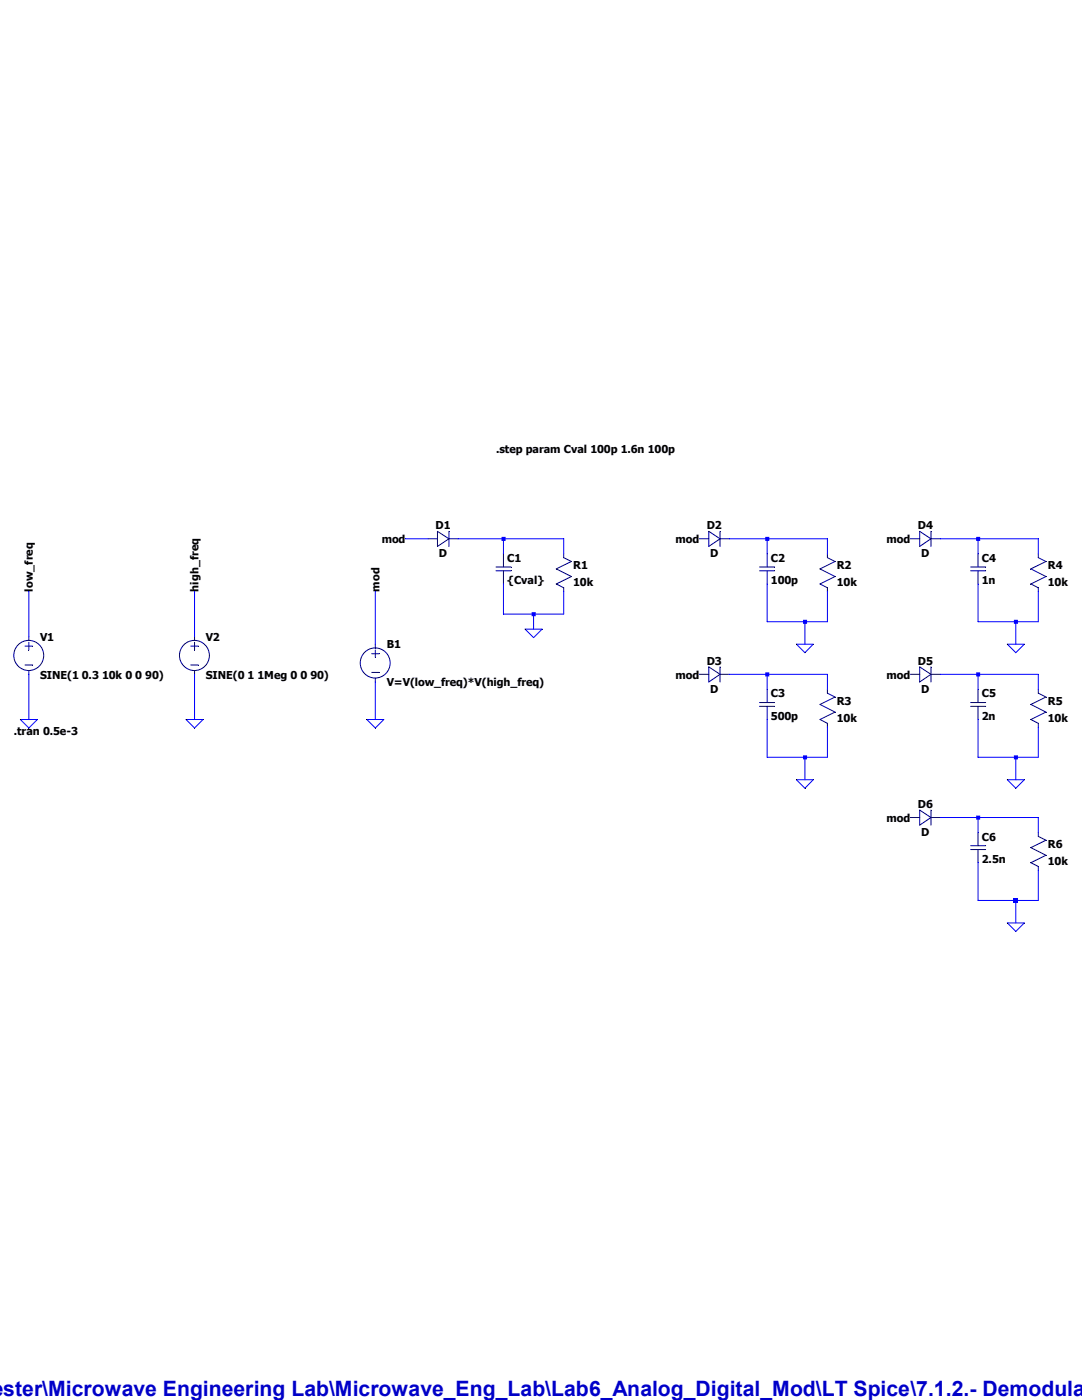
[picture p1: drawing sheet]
<svg xmlns="http://www.w3.org/2000/svg" width="216mm" height="279mm" viewBox="0 0 216 279" stroke-linecap="round" stroke-linejoin="round" font-family="sans-serif">
<path d="M5 128.9h1.5" fill="none" stroke="#00007f" stroke-width=".2"/>
<path d="M5 132.7h1.5" fill="none" stroke="#00007f" stroke-width=".2"/>
<path d="M5.8 128.2v1.5" fill="none" stroke="#00007f" stroke-width=".2"/>
<path d="M5.8 133.9v.7" fill="none" stroke="#00007f" stroke-width=".2"/>
<path d="M5.8 127.1v.7" fill="none" stroke="#00007f" stroke-width=".2"/>
<g fill="none" stroke="#00007f" stroke-width=".2">
<path d="M38.1 128.9h1.5"/>
<circle cx="5.7" cy="130.8" r="2.99"/>
</g>
<path d="M38.1 132.7h1.5" fill="none" stroke="#00007f" stroke-width=".2"/>
<path d="M38.8 128.2v1.5" fill="none" stroke="#00007f" stroke-width=".2"/>
<path d="M38.8 133.9v.7" fill="none" stroke="#00007f" stroke-width=".2"/>
<path d="M38.8 127.1v.7" fill="none" stroke="#00007f" stroke-width=".2"/>
<g fill="none" stroke="#00007f" stroke-width=".2">
<path d="M74.2 130.5h1.4"/>
<circle cx="38.8" cy="130.8" r="2.99"/>
</g>
<path d="M74.2 134.2h1.4" fill="none" stroke="#00007f" stroke-width=".2"/>
<path d="M74.9 129.7v1.5" fill="none" stroke="#00007f" stroke-width=".2"/>
<path d="M74.9 135.3v.8" fill="none" stroke="#00007f" stroke-width=".2"/>
<path d="M74.9 128.6v.7" fill="none" stroke="#00007f" stroke-width=".2"/>
<g fill="none" stroke="#00007f" stroke-width=".2">
<path d="M89.6 106v3.1"/>
<circle cx="74.9" cy="132.3" r="2.99"/>
</g>
<path d="M87.3 106v3.1" fill="none" stroke="#00007f" stroke-width=".2"/>
<path d="M87.3 106l2.3 1.5" fill="none" stroke="#00007f" stroke-width=".2"/>
<path d="M89.6 107.5l-2.3 1.6" fill="none" stroke="#00007f" stroke-width=".2"/>
<path d="M85.4 107.5h1.9" fill="none" stroke="#00007f" stroke-width=".2"/>
<path d="M89.6 107.5h1.8" fill="none" stroke="#00007f" stroke-width=".2"/>
<path d="M100.5 113.9v2.6" fill="none" stroke="#00007f" stroke-width=".2"/>
<path d="M100.5 110.5v2.7" fill="none" stroke="#00007f" stroke-width=".2"/>
<path d="M99 113.2h3" fill="none" stroke="#00007f" stroke-width=".2"/>
<path d="M99 113.9h3" fill="none" stroke="#00007f" stroke-width=".2"/>
<path d="M112.5 117.3v.8" fill="none" stroke="#00007f" stroke-width=".2"/>
<path d="M111 116.5l1.5 .8" fill="none" stroke="#00007f" stroke-width=".2"/>
<path d="M114 115.1l-3 1.4" fill="none" stroke="#00007f" stroke-width=".2"/>
<path d="M111 113.5l3 1.6" fill="none" stroke="#00007f" stroke-width=".2"/>
<path d="M114 112.1l-3 1.4" fill="none" stroke="#00007f" stroke-width=".2"/>
<path d="M112.5 110.5v.8" fill="none" stroke="#00007f" stroke-width=".2"/>
<path d="M112.5 111.3l1.5 .8" fill="none" stroke="#00007f" stroke-width=".2"/>
<path d="M143.7 106v3.1" fill="none" stroke="#00007f" stroke-width=".2"/>
<path d="M141.4 106v3.1" fill="none" stroke="#00007f" stroke-width=".2"/>
<path d="M141.4 106l2.3 1.5" fill="none" stroke="#00007f" stroke-width=".2"/>
<path d="M143.7 107.5l-2.3 1.6" fill="none" stroke="#00007f" stroke-width=".2"/>
<path d="M139.5 107.5h1.9" fill="none" stroke="#00007f" stroke-width=".2"/>
<path d="M143.7 107.5h1.8" fill="none" stroke="#00007f" stroke-width=".2"/>
<path d="M153.1 113.9v2.6" fill="none" stroke="#00007f" stroke-width=".2"/>
<path d="M153.1 110.5v2.7" fill="none" stroke="#00007f" stroke-width=".2"/>
<path d="M151.6 113.2h3" fill="none" stroke="#00007f" stroke-width=".2"/>
<path d="M151.6 113.9h3" fill="none" stroke="#00007f" stroke-width=".2"/>
<path d="M165.1 117.3v.8" fill="none" stroke="#00007f" stroke-width=".2"/>
<path d="M163.6 116.5l1.5 .8" fill="none" stroke="#00007f" stroke-width=".2"/>
<path d="M166.6 115.1l-3 1.4" fill="none" stroke="#00007f" stroke-width=".2"/>
<path d="M163.6 113.5l3 1.6" fill="none" stroke="#00007f" stroke-width=".2"/>
<path d="M166.6 112.1l-3 1.4" fill="none" stroke="#00007f" stroke-width=".2"/>
<path d="M165.1 110.5v.8" fill="none" stroke="#00007f" stroke-width=".2"/>
<path d="M165.1 111.3l1.5 .8" fill="none" stroke="#00007f" stroke-width=".2"/>
<path d="M143.7 133.1v3" fill="none" stroke="#00007f" stroke-width=".2"/>
<path d="M141.4 133.1v3" fill="none" stroke="#00007f" stroke-width=".2"/>
<path d="M141.4 133.1l2.3 1.5" fill="none" stroke="#00007f" stroke-width=".2"/>
<path d="M143.7 134.6l-2.3 1.5" fill="none" stroke="#00007f" stroke-width=".2"/>
<path d="M139.5 134.6h1.9" fill="none" stroke="#00007f" stroke-width=".2"/>
<path d="M143.7 134.6h1.8" fill="none" stroke="#00007f" stroke-width=".2"/>
<path d="M153.1 141v2.6" fill="none" stroke="#00007f" stroke-width=".2"/>
<path d="M153.1 137.6v2.6" fill="none" stroke="#00007f" stroke-width=".2"/>
<path d="M151.6 140.2h3" fill="none" stroke="#00007f" stroke-width=".2"/>
<path d="M151.6 141h3" fill="none" stroke="#00007f" stroke-width=".2"/>
<path d="M165.1 144.4v.7" fill="none" stroke="#00007f" stroke-width=".2"/>
<path d="M163.6 143.6l1.5 .8" fill="none" stroke="#00007f" stroke-width=".2"/>
<path d="M166.6 142.1l-3 1.5" fill="none" stroke="#00007f" stroke-width=".2"/>
<path d="M163.6 140.6l3 1.5" fill="none" stroke="#00007f" stroke-width=".2"/>
<path d="M166.6 139.1l-3 1.5" fill="none" stroke="#00007f" stroke-width=".2"/>
<path d="M165.1 137.6v.7" fill="none" stroke="#00007f" stroke-width=".2"/>
<path d="M165.1 138.3l1.5 .8" fill="none" stroke="#00007f" stroke-width=".2"/>
<path d="M185.8 106v3.1" fill="none" stroke="#00007f" stroke-width=".2"/>
<path d="M183.5 106v3.1" fill="none" stroke="#00007f" stroke-width=".2"/>
<path d="M183.5 106l2.3 1.5" fill="none" stroke="#00007f" stroke-width=".2"/>
<path d="M185.8 107.5l-2.3 1.6" fill="none" stroke="#00007f" stroke-width=".2"/>
<path d="M181.7 107.5h1.8" fill="none" stroke="#00007f" stroke-width=".2"/>
<path d="M185.8 107.5h1.9" fill="none" stroke="#00007f" stroke-width=".2"/>
<path d="M195.2 113.9v2.6" fill="none" stroke="#00007f" stroke-width=".2"/>
<path d="M195.2 110.5v2.7" fill="none" stroke="#00007f" stroke-width=".2"/>
<path d="M193.7 113.2h3" fill="none" stroke="#00007f" stroke-width=".2"/>
<path d="M193.7 113.9h3" fill="none" stroke="#00007f" stroke-width=".2"/>
<path d="M207.2 117.3v.8" fill="none" stroke="#00007f" stroke-width=".2"/>
<path d="M205.7 116.5l1.5 .8" fill="none" stroke="#00007f" stroke-width=".2"/>
<path d="M208.7 115.1l-3 1.4" fill="none" stroke="#00007f" stroke-width=".2"/>
<path d="M205.7 113.5l3 1.6" fill="none" stroke="#00007f" stroke-width=".2"/>
<path d="M208.7 112.1l-3 1.4" fill="none" stroke="#00007f" stroke-width=".2"/>
<path d="M207.2 110.5v.8" fill="none" stroke="#00007f" stroke-width=".2"/>
<path d="M207.2 111.3l1.5 .8" fill="none" stroke="#00007f" stroke-width=".2"/>
<path d="M185.8 133.1v3" fill="none" stroke="#00007f" stroke-width=".2"/>
<path d="M183.5 133.1v3" fill="none" stroke="#00007f" stroke-width=".2"/>
<path d="M183.5 133.1l2.3 1.5" fill="none" stroke="#00007f" stroke-width=".2"/>
<path d="M185.8 134.6l-2.3 1.5" fill="none" stroke="#00007f" stroke-width=".2"/>
<path d="M181.7 134.6h1.8" fill="none" stroke="#00007f" stroke-width=".2"/>
<path d="M185.8 134.6h1.9" fill="none" stroke="#00007f" stroke-width=".2"/>
<path d="M195.2 141v2.6" fill="none" stroke="#00007f" stroke-width=".2"/>
<path d="M195.2 137.6v2.6" fill="none" stroke="#00007f" stroke-width=".2"/>
<path d="M193.7 140.2h3" fill="none" stroke="#00007f" stroke-width=".2"/>
<path d="M193.7 141h3" fill="none" stroke="#00007f" stroke-width=".2"/>
<path d="M207.2 144.4v.7" fill="none" stroke="#00007f" stroke-width=".2"/>
<path d="M205.7 143.6l1.5 .8" fill="none" stroke="#00007f" stroke-width=".2"/>
<path d="M208.7 142.1l-3 1.5" fill="none" stroke="#00007f" stroke-width=".2"/>
<path d="M205.7 140.6l3 1.5" fill="none" stroke="#00007f" stroke-width=".2"/>
<path d="M208.7 139.1l-3 1.5" fill="none" stroke="#00007f" stroke-width=".2"/>
<path d="M207.2 137.6v.7" fill="none" stroke="#00007f" stroke-width=".2"/>
<path d="M207.2 138.3l1.5 .8" fill="none" stroke="#00007f" stroke-width=".2"/>
<path d="M185.8 161.7v3" fill="none" stroke="#00007f" stroke-width=".2"/>
<path d="M183.5 161.7v3" fill="none" stroke="#00007f" stroke-width=".2"/>
<path d="M183.5 161.7l2.3 1.5" fill="none" stroke="#00007f" stroke-width=".2"/>
<path d="M185.8 163.2l-2.3 1.5" fill="none" stroke="#00007f" stroke-width=".2"/>
<path d="M181.7 163.2h1.8" fill="none" stroke="#00007f" stroke-width=".2"/>
<path d="M185.8 163.2h1.9" fill="none" stroke="#00007f" stroke-width=".2"/>
<path d="M195.2 169.5v2.7" fill="none" stroke="#00007f" stroke-width=".2"/>
<path d="M195.2 166.2v2.6" fill="none" stroke="#00007f" stroke-width=".2"/>
<path d="M193.7 168.8h3" fill="none" stroke="#00007f" stroke-width=".2"/>
<path d="M193.7 169.5h3" fill="none" stroke="#00007f" stroke-width=".2"/>
<path d="M207.2 172.9v.8" fill="none" stroke="#00007f" stroke-width=".2"/>
<path d="M205.7 172.2l1.5 .7" fill="none" stroke="#00007f" stroke-width=".2"/>
<path d="M208.7 170.7l-3 1.5" fill="none" stroke="#00007f" stroke-width=".2"/>
<path d="M205.7 169.2l3 1.5" fill="none" stroke="#00007f" stroke-width=".2"/>
<path d="M208.7 167.7l-3 1.5" fill="none" stroke="#00007f" stroke-width=".2"/>
<path d="M207.2 166.2v.7" fill="none" stroke="#00007f" stroke-width=".2"/>
<path d="M207.2 166.9l1.5 .8" fill="none" stroke="#00007f" stroke-width=".2"/>
<path d="M80.9 107.5h4.5M104.8 125.6h3.4l-1.7 1.7zM158.9 128.6h3.4l-1.7 1.7zM201 128.6h3.4l-1.7 1.7zM4.1 143.6h3.4l-1.7 1.7zM37.1 143.6h3.4l-1.7 1.7zM73.2 143.6h3.4l-1.7 1.7zM158.9 155.6h3.4l-1.7 1.7zM201 155.6h3.4l-1.7 1.7zM201 184.2h3.4l-1.7 1.7z" fill="none" stroke="#00f" stroke-width=".2"/>
<path d="M91.4 107.5h9.1" fill="none" stroke="#00f" stroke-width=".2"/>
<path d="M100.5 107.5h12" fill="none" stroke="#00f" stroke-width=".2"/>
<path d="M145.5 107.5h7.6" fill="none" stroke="#00f" stroke-width=".2"/>
<path d="M153.1 107.5h12" fill="none" stroke="#00f" stroke-width=".2"/>
<path d="M187.7 107.5h7.5" fill="none" stroke="#00f" stroke-width=".2"/>
<path d="M195.2 107.5h12" fill="none" stroke="#00f" stroke-width=".2"/>
<path d="M100.5 107.5v3" fill="none" stroke="#00f" stroke-width=".2"/>
<path d="M112.5 107.5v3" fill="none" stroke="#00f" stroke-width=".2"/>
<path d="M153.1 107.5v3" fill="none" stroke="#00f" stroke-width=".2"/>
<path d="M165.1 107.5v3" fill="none" stroke="#00f" stroke-width=".2"/>
<path d="M195.2 107.5v3" fill="none" stroke="#00f" stroke-width=".2"/>
<path d="M207.2 107.5v3" fill="none" stroke="#00f" stroke-width=".2"/>
<path d="M100.5 116.5v6.1" fill="none" stroke="#00f" stroke-width=".2"/>
<path d="M100.5 122.6h6" fill="none" stroke="#00f" stroke-width=".2"/>
<path d="M112.5 118.1v4.5" fill="none" stroke="#00f" stroke-width=".2"/>
<path d="M106.5 122.6h6" fill="none" stroke="#00f" stroke-width=".2"/>
<path d="M153.1 116.5v7.6" fill="none" stroke="#00f" stroke-width=".2"/>
<path d="M153.1 124.1h7.5" fill="none" stroke="#00f" stroke-width=".2"/>
<path d="M165.1 118.1v6" fill="none" stroke="#00f" stroke-width=".2"/>
<path d="M160.6 124.1h4.5" fill="none" stroke="#00f" stroke-width=".2"/>
<path d="M195.2 116.5v7.6" fill="none" stroke="#00f" stroke-width=".2"/>
<path d="M195.2 124.1h7.5" fill="none" stroke="#00f" stroke-width=".2"/>
<path d="M207.2 118.1v6" fill="none" stroke="#00f" stroke-width=".2"/>
<path d="M202.7 124.1h4.5" fill="none" stroke="#00f" stroke-width=".2"/>
<path d="M106.5 122.6v3" fill="none" stroke="#00f" stroke-width=".2"/>
<path d="M5.8 118.1v9" fill="none" stroke="#00f" stroke-width=".2"/>
<path d="M38.8 118.1v9" fill="none" stroke="#00f" stroke-width=".2"/>
<path d="M74.9 118.1v10.5" fill="none" stroke="#00f" stroke-width=".2"/>
<path d="M160.6 124.1v4.5" fill="none" stroke="#00f" stroke-width=".2"/>
<path d="M202.7 124.1v4.5" fill="none" stroke="#00f" stroke-width=".2"/>
<path d="M145.5 134.6h7.6" fill="none" stroke="#00f" stroke-width=".2"/>
<path d="M153.1 134.6h12" fill="none" stroke="#00f" stroke-width=".2"/>
<path d="M187.7 134.6h7.5" fill="none" stroke="#00f" stroke-width=".2"/>
<path d="M195.2 134.6h12" fill="none" stroke="#00f" stroke-width=".2"/>
<path d="M153.1 134.6v3" fill="none" stroke="#00f" stroke-width=".2"/>
<path d="M165.1 134.6v3" fill="none" stroke="#00f" stroke-width=".2"/>
<path d="M195.2 134.6v3" fill="none" stroke="#00f" stroke-width=".2"/>
<path d="M207.2 134.6v3" fill="none" stroke="#00f" stroke-width=".2"/>
<path d="M5.8 134.6v9" fill="none" stroke="#00f" stroke-width=".2"/>
<path d="M38.8 134.6v9" fill="none" stroke="#00f" stroke-width=".2"/>
<path d="M74.9 136.1v7.5" fill="none" stroke="#00f" stroke-width=".2"/>
<path d="M153.1 143.6v7.5" fill="none" stroke="#00f" stroke-width=".2"/>
<path d="M153.1 151.1h7.5" fill="none" stroke="#00f" stroke-width=".2"/>
<path d="M165.1 145.1v6" fill="none" stroke="#00f" stroke-width=".2"/>
<path d="M160.6 151.1h4.5" fill="none" stroke="#00f" stroke-width=".2"/>
<path d="M195.2 143.6v7.5" fill="none" stroke="#00f" stroke-width=".2"/>
<path d="M195.2 151.1h7.5" fill="none" stroke="#00f" stroke-width=".2"/>
<path d="M207.2 145.1v6" fill="none" stroke="#00f" stroke-width=".2"/>
<path d="M202.7 151.1h4.5" fill="none" stroke="#00f" stroke-width=".2"/>
<path d="M160.6 151.1v4.5" fill="none" stroke="#00f" stroke-width=".2"/>
<path d="M202.7 151.1v4.5" fill="none" stroke="#00f" stroke-width=".2"/>
<path d="M187.7 163.2h7.5" fill="none" stroke="#00f" stroke-width=".2"/>
<path d="M195.2 163.2h12" fill="none" stroke="#00f" stroke-width=".2"/>
<path d="M195.2 163.2v3" fill="none" stroke="#00f" stroke-width=".2"/>
<path d="M207.2 163.2v3" fill="none" stroke="#00f" stroke-width=".2"/>
<path d="M195.2 172.2v7.5" fill="none" stroke="#00f" stroke-width=".2"/>
<path d="M195.2 179.7h7.5" fill="none" stroke="#00f" stroke-width=".2"/>
<path d="M207.2 173.7v6" fill="none" stroke="#00f" stroke-width=".2"/>
<path d="M202.7 179.7h4.5" fill="none" stroke="#00f" stroke-width=".2"/>
<path d="M202.7 179.7v4.5" fill="none" stroke="#00f" stroke-width=".2"/>
<path d="M100.1 107.1h.8v.8h-.8zM106.1 122.2h.8v.8h-.8zM152.7 107.1h.8v.8h-.8zM152.7 134.2h.8v.8h-.8zM160.2 123.7h.8v.8h-.8zM160.2 150.7h.8v.9h-.8zM194.8 107.1h.8v.8h-.8zM194.8 134.2h.8v.8h-.8zM194.8 162.8h.8v.8h-.8zM202.3 123.7h.8v.8h-.8zM202.3 150.7h.8v.9h-.8z" fill-rule="evenodd" fill="#00f"/>
<path d="M202.3 179.3h.8v.8h-.8z" fill="#00f"/>
<text font-size="4.2" fill="#0000c8" x=".7" y="278.7">ster\Microwave Engineering Lab\Microwave_Eng_Lab\Lab6_Analog_Digital_Mod\LT Spice\7.1.2.- Demodulat</text>
<g font-size="2.2">
<text x="99" y="90.3">.step param Cval 100p 1.6n 100p</text>
<text x="86.9" y="105.6">D1</text>
<text x="141" y="105.6">D2</text>
<text x="183.1" y="105.6">D4</text>
<text x="76.2" y="108.4">mod</text>
<text x="87.6" y="111.2">D</text>
<text x="101.2" y="112.1">C1</text>
<text x="114.4" y="113.6">R1</text>
<text x="134.8" y="108.4">mod</text>
<text x="141.7" y="111.2">D</text>
<text x="153.8" y="112.1">C2</text>
<text x="167" y="113.6">R2</text>
<text x="176.9" y="108.4">mod</text>
<text x="183.8" y="111.2">D</text>
<text x="195.9" y="112.1">C4</text>
<text x="209.1" y="113.6">R4</text>
<text x="6.6" y="118.1" transform="rotate(-90 6.6 118.1)">low_freq</text>
<text x="39.6" y="118.1" transform="rotate(-90 39.6 118.1)">high_freq</text>
<text x="75.7" y="118.1" transform="rotate(-90 75.7 118.1)">mod</text>
<text x="101.2" y="116.6">{Cval}</text>
<text x="114.4" y="117">10k</text>
<text x="153.8" y="116.6">100p</text>
<text x="167" y="117">10k</text>
<text x="195.9" y="116.6">1n</text>
<text x="209.1" y="117">10k</text>
<text x="8" y="127.9">V1</text>
<text x="41.1" y="127.9">V2</text>
<text x="77.2" y="129.4">B1</text>
<text x="8" y="135.4">SINE(1 0.3 10k 0 0 90)</text>
<text x="41.1" y="135.4">SINE(0 1 1Meg 0 0 90)</text>
<text x="77.2" y="136.9">V=V(low_freq)*V(high_freq)</text>
<text x="134.8" y="135.4">mod</text>
<text x="141" y="132.6">D3</text>
<text x="176.9" y="135.4">mod</text>
<text x="183.1" y="132.6">D5</text>
<text x="141.7" y="138.3">D</text>
<text x="153.8" y="139.2">C3</text>
<text x="153.8" y="143.7">500p</text>
<text x="167" y="140.7">R3</text>
<text x="183.8" y="138.3">D</text>
<text x="195.9" y="139.2">C5</text>
<text x="195.9" y="143.7">2n</text>
<text x="209.1" y="140.7">R5</text>
<text x="2.8" y="146.7">.tran 0.5e-3</text>
<text x="167" y="144.1">10k</text>
<text x="209.1" y="144.1">10k</text>
<text x="183.1" y="161.2">D6</text>
<text x="176.9" y="164">mod</text>
<text x="183.8" y="166.8">D</text>
<text x="195.9" y="167.8">C6</text>
<text x="195.9" y="172.3">2.5n</text>
<text x="209.1" y="169.2">R6</text>
<text x="209.1" y="172.6">10k</text>
</g>
</svg>
